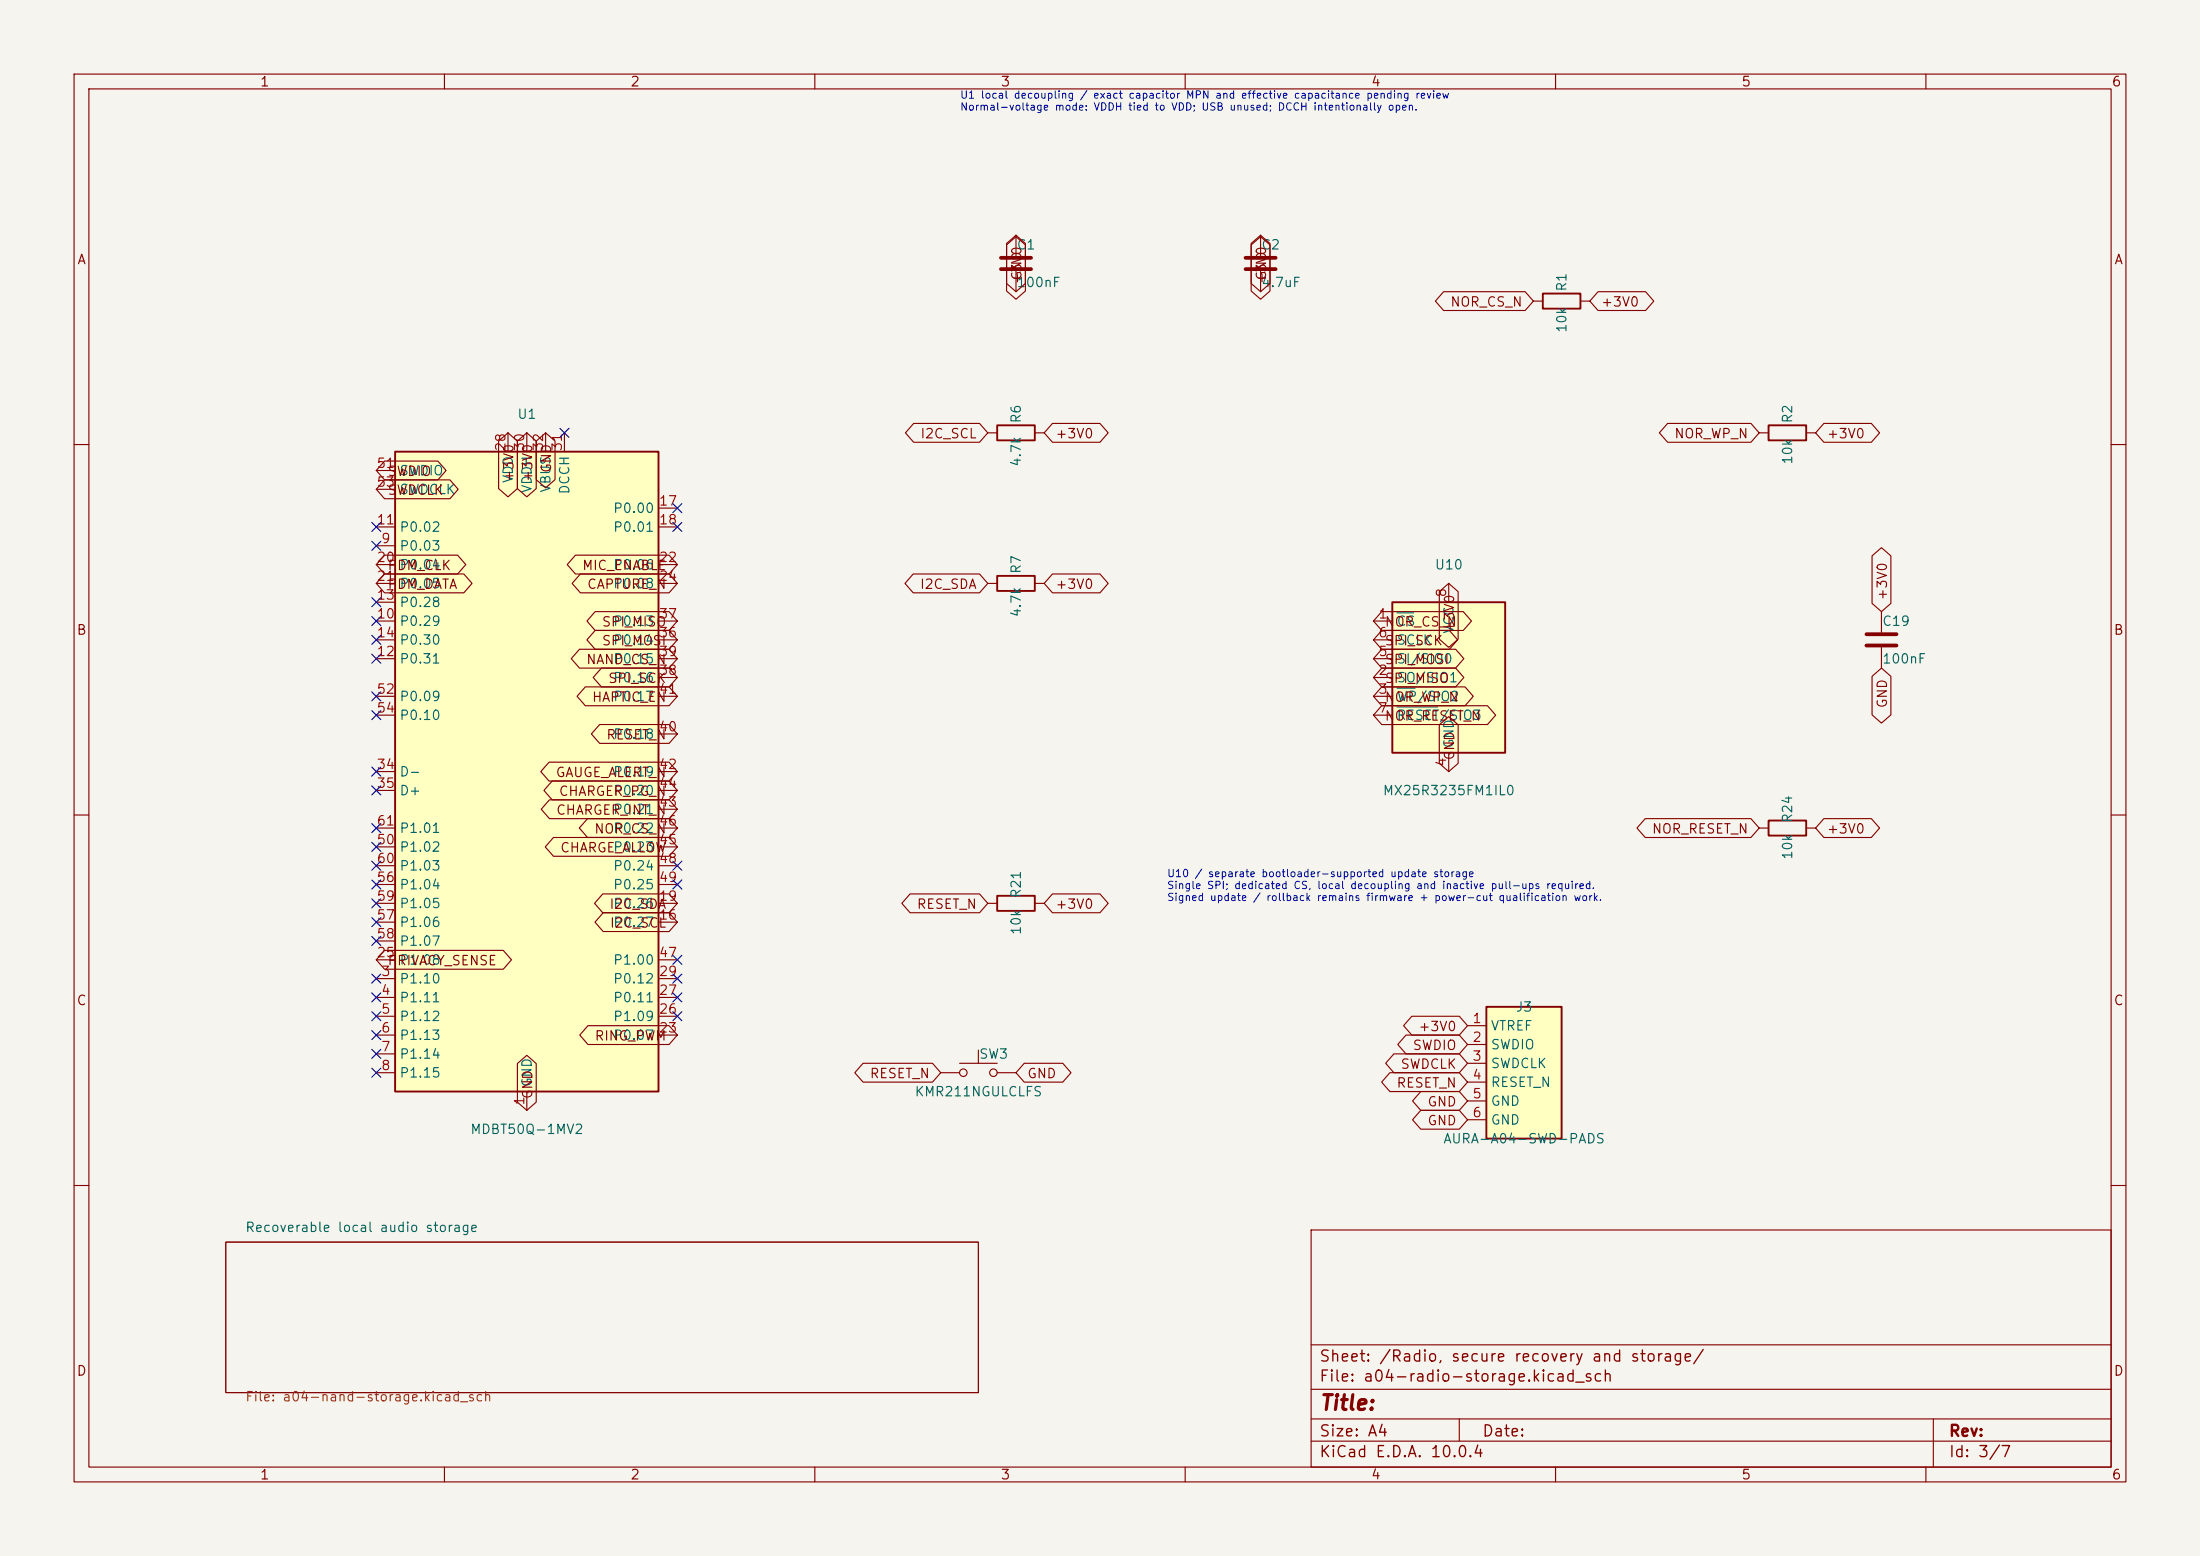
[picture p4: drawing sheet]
<svg xmlns="http://www.w3.org/2000/svg" width="297mm" height="210mm" viewBox="0 0 297 210" stroke-linecap="round" stroke-linejoin="round" font-family="sans-serif">
<path d="M0 0h297v210h-297z" fill="#f5f4ef" stroke="#f5f4ef" stroke-width=".14"/>
<g fill="none" stroke="#840000" stroke-width=".15">
<path d="M10 10h277v190h-277zM12 12h273v186h-273zM60 10v2M110 10v2M160 10v2M210 10v2M260 10v2M10 60h2M285 60h2M10 110h2M285 110h2M10 160h2"/>
<path d="M177 166h108v32h-108zM285 160h2M60 198v2M110 198v2M160 198v2M177 194.5h108M177 191.5h108M177 187.5h108M177 181.5h108M197 191.5v3M210 198v2M260 198v2"/>
<path d="M261 191.5v6.5"/>
</g>
<path d="M30.5 167.6h101.6v20.4h-101.6z" fill="none" stroke="#840000" stroke-width=".14"/>
<path d="M200.7 135.9h10.1v17.8h-10.1z" fill="#ffffc2"/>
<path d="M200.7 135.9h10.1v17.8h-10.1z" fill="none" stroke="#840000" stroke-width=".25"/>
<g fill="none" stroke="#840000" stroke-width=".15">
<path d="M170.2 31.8v2.7M170.2 36.6v2.8M198.1 138.4h2.6M127 144.8h2.5M129.5 143.5h5.1M132.1 141.7v1.8M134.6 144.8h2.6M198.1 141h2.6M198.1 143.5h2.6M198.1 146.1h2.6M198.1 148.6h2.6M198.1 151.1h2.6"/>
<circle cx="130" cy="144.8" r=".51"/>
<circle cx="134.1" cy="144.8" r=".51"/>
</g>
<path d="M168.1 34.8h4.1M168.1 36.3h4.1" fill="none" stroke="#840000" stroke-width=".51"/>
<path d="M188 81.3h15.2v20.3h-15.2z" fill="#ffffc2"/>
<path d="M188 81.3h15.2v20.3h-15.2z" fill="none" stroke="#840000" stroke-width=".25"/>
<path d="M137.2 31.8v2.7M137.2 36.6v2.8M195.6 78.7v2.6M185.4 83.8h2.6M185.4 91.4h2.6M185.4 94h2.6M185.4 88.9h2.6M185.4 86.4h2.6M185.4 96.5h2.6M195.6 101.6v2.5" fill="none" stroke="#840000" stroke-width=".15"/>
<path d="M188.6 82.7h2.2M188.6 92.9h2.5M188.6 95.4h5.5" fill="none" stroke="#006464" stroke-width=".15"/>
<path d="M135.1 34.8h4.1M135.1 36.3h4.1" fill="none" stroke="#840000" stroke-width=".51"/>
<path d="M53.3 61h35.6v86.3h-35.6z" fill="#ffffc2"/>
<path d="M208.3 39.6h5.1v2.1h-5.1zM134.6 57.4h5.1v2h-5.1zM238.8 57.4h5v2h-5zM53.3 61h35.6v86.3h-35.6zM134.6 77.7h5.1v2.1h-5.1zM238.8 110.7h5v2.1h-5zM134.6 120.9h5.1v2h-5.1z" fill="none" stroke="#840000" stroke-width=".25"/>
<g fill="none" stroke="#840000" stroke-width=".15">
<path d="M135.9 32.9l1.3-1.1 1.2 1.1v6.4l-1.2 1.1-1.3-1.1zM135.9 33.1l1.3-1.2 1.2 1.2v5.2l-1.2 1.1-1.3-1.1zM168.9 32.9l1.3-1.1 1.3 1.1v6.4l-1.3 1.1-1.3-1.1zM168.9 33.1l1.3-1.2 1.3 1.2v5.2l-1.3 1.1-1.3-1.1zM194.9 39.4h11l1.1 1.2-1.1 1.3h-11l-1.1-1.3zM215.7 39.4h6.5l1.1 1.2-1.1 1.3h-6.5l-1.1-1.3zM67.3 59.5l1.3-1.1 1.3 1.1v6.4l-1.3 1.2-1.3-1.2zM68.6 58.4v2.6M69.8 59.5l1.3-1.1 1.3 1.1v6.4l-1.3 1.2-1.3-1.2zM71.1 58.4v2.6M72.4 59.5l1.3-1.1 1.2 1.1v5.2l-1.2 1.1-1.3-1.1zM73.7 58.4v2.6"/>
<path d="M76.2 58.4v2.6M123.3 57.1h8.9l1.1 1.3-1.1 1.3h-8.9l-1.1-1.3zM133.3 58.4h1.3M139.7 58.4h1.3M142.1 57.1h6.4l1.1 1.3-1.1 1.3h-6.4l-1.1-1.3zM207 40.6h1.3M213.4 40.6h1.2M225.1 57.1h11.3l1.1 1.3-1.1 1.3h-11.3l-1.1-1.3zM237.5 58.4h1.3M243.8 58.4h1.3M246.2 57.1h6.4l1.1 1.3-1.1 1.3h-6.4l-1.1-1.3zM50.8 73.7h2.5"/>
<path d="M50.8 71.1h2.5M50.8 76.2h2.5M50.8 78.7h2.5M50.8 63.5h2.5M50.8 66h2.5M51.9 62.2h7.2l1.1 1.3-1.1 1.3h-7.2l-1.1-1.3zM51.9 64.8h8.8l1.2 1.2-1.2 1.3h-8.8l-1.1-1.3zM51.9 77.5h10.7l1.1 1.2-1.1 1.3h-10.7l-1.1-1.3zM51.9 74.9h9.9l1.1 1.3-1.1 1.3h-9.9l-1.1-1.3zM77.7 74.9h12.6l1.1 1.3-1.1 1.3h-12.6l-1.1-1.3zM78.4 77.5h11.9l1.1 1.2-1.1 1.3h-11.9l-1.2-1.3zM88.9 71.1h2.5"/>
<path d="M88.9 68.6h2.5M88.9 76.2h2.5M88.9 78.7h2.5M123.3 77.5h8.9l1.1 1.2-1.1 1.3h-8.9l-1.1-1.3zM133.3 78.7h1.3M139.7 78.7h1.3M142.1 77.5h6.4l1.1 1.2-1.1 1.3h-6.4l-1.1-1.3zM194.3 79.9l1.3-1.2 1.3 1.2v6.4l-1.3 1.1-1.3-1.1zM252.7 75l1.3-1.1 1.3 1.1v6.4l-1.3 1.2-1.3-1.2zM50.8 83.8h2.5M50.8 88.9h2.5M50.8 81.3h2.5"/>
<path d="M50.8 86.4h2.5M50.8 94h2.5M50.8 96.5h2.5M78.2 87.6h12.1l1.1 1.3-1.1 1.3h-12.1l-1.1-1.3zM79 92.7h11.3l1.1 1.3-1.1 1.3h-11.3l-1.1-1.3zM80.3 82.5h10l1.1 1.3-1.1 1.3h-10l-1.1-1.3zM80.3 85.1h10l1.1 1.3-1.1 1.2h-10l-1.1-1.2zM81 97.8h9.3l1.1 1.3-1.1 1.2h-9.3l-1.2-1.2zM81.2 90.2h9.1l1.1 1.2-1.1 1.3h-9.1l-1.1-1.3zM88.9 83.8h2.5M88.9 88.9h2.5M88.9 86.4h2.5"/>
<path d="M88.9 91.4h2.5M88.9 99.1h2.5M88.9 94h2.5M186.5 90.2h10l1.1 1.2-1.1 1.3h-10l-1.1-1.3zM186.5 82.5h11l1.2 1.3-1.2 1.3h-11l-1.1-1.3zM186.5 85.1h9.2l1.1 1.3-1.1 1.2h-9.2l-1.1-1.2zM186.5 92.7h11.3l1.1 1.3-1.1 1.3h-11.3l-1.1-1.3zM186.5 87.6h10l1.1 1.3-1.1 1.3h-10l-1.1-1.3zM186.5 95.2h14.3l1.1 1.3-1.1 1.3h-14.3l-1.1-1.3zM194.3 97.8l1.3-1.1 1.3 1.1v5.2l-1.3 1.1-1.3-1.1zM252.7 91.3l1.3-1.1 1.3 1.1v5.2l-1.3 1.1-1.3-1.1zM254 82.6v2.7"/>
<path d="M254 87.4v2.8M50.8 104.1h2.5M50.8 106.7h2.5M50.8 114.3h2.5M50.8 111.8h2.5M50.8 116.8h2.5M50.8 119.4h2.5M74.1 102.9h16.2l1.1 1.2-1.1 1.3h-16.2l-1.1-1.3zM74.2 107.9h16.1l1.1 1.3-1.1 1.3h-16.1l-1.1-1.3zM74.5 105.4h15.8l1.1 1.3-1.1 1.3h-15.8l-1.1-1.3zM74.7 113h15.6l1.1 1.3-1.1 1.3h-15.6l-1.1-1.3zM79.3 110.5h11l1.1 1.3-1.1 1.2h-11l-1.1-1.2z"/>
<path d="M88.9 104.1h2.5M88.9 106.7h2.5M88.9 109.2h2.5M88.9 114.3h2.5M88.9 111.8h2.5M88.9 116.8h2.5M88.9 119.4h2.5M222.1 110.5h14.3l1.1 1.3-1.1 1.2h-14.3l-1.1-1.2zM237.5 111.8h1.3M243.8 111.8h1.3M246.2 110.5h6.4l1.1 1.3-1.1 1.2h-6.4l-1.1-1.2zM50.8 132.1h2.5"/>
<path d="M50.8 134.6h2.5M50.8 137.2h2.5M50.8 139.7h2.5M50.8 124.5h2.5M50.8 121.9h2.5M50.8 129.5h2.5M50.8 127h2.5M51.9 128.3h16l1.2 1.2-1.2 1.3h-16l-1.1-1.3zM79.4 138.4h10.9l1.1 1.3-1.1 1.3h-10.9l-1.1-1.3zM81.4 120.6h8.9l1.1 1.3-1.1 1.3h-8.9l-1.1-1.3zM81.4 123.2h8.9l1.1 1.3-1.1 1.2h-8.9l-1.1-1.2zM88.9 132.1h2.5"/>
<path d="M88.9 134.6h2.5M88.9 137.2h2.5M88.9 139.7h2.5M88.9 124.5h2.5M88.9 121.9h2.5M88.9 129.5h2.5M122.9 120.6h9.3l1.1 1.3-1.1 1.3h-9.3l-1.1-1.3zM133.3 121.9h1.3M139.7 121.9h1.3M142.1 120.6h6.4l1.1 1.3-1.1 1.3h-6.4l-1.1-1.3zM189.8 139.7h7.2l1.1 1.3-1.1 1.2h-7.2l-1.1-1.2zM190.6 137.2h6.4l1.1 1.2-1.1 1.3h-6.4l-1.1-1.3z"/>
<path d="M50.8 142.2h2.5M50.8 144.8h2.5M69.8 143.5l1.3-1.1 1.3 1.1v5.2l-1.3 1.2-1.3-1.2zM71.1 147.3v2.6M116.5 143.5h9.4l1.1 1.3-1.1 1.3h-9.4l-1.1-1.3zM138.3 143.5h5.2l1.1 1.3-1.1 1.3h-5.2l-1.1-1.3zM187.6 144.8h9.4l1.1 1.3-1.1 1.2h-9.4l-1.1-1.2zM188.2 142.2h8.8l1.1 1.3-1.1 1.3h-8.8l-1.1-1.3zM191.8 149.9h5.2l1.1 1.2-1.1 1.3h-5.2l-1.1-1.3zM191.8 147.3h5.2l1.1 1.3-1.1 1.3h-5.2l-1.1-1.3z"/>
</g>
<path d="M252 85.6h4M252 87.1h4" fill="none" stroke="#840000" stroke-width=".51"/>
<g fill="none" stroke="#000084" stroke-width=".15">
<path d="M75.6 57.8l1.2 1.2M76.8 57.8l-1.2 1.2M50.2 73.1l1.2 1.2M50.2 70.5l1.2 1.2M51.4 73.1l-1.2 1.2M51.4 70.5l-1.2 1.2M90.8 70.5l1.2 1.2M90.8 68l1.2 1.2M92 70.5l-1.2 1.2M92 68l-1.2 1.2M50.2 83.2l1.2 1.2M50.2 88.3l1.2 1.2"/>
<path d="M50.2 80.7l1.2 1.2M50.2 85.8l1.2 1.2M50.2 93.4l1.2 1.2M50.2 95.9l1.2 1.2M51.4 83.2l-1.2 1.2M51.4 88.3l-1.2 1.2M51.4 80.7l-1.2 1.2M51.4 85.8l-1.2 1.2M51.4 93.4l-1.2 1.2M51.4 95.9l-1.2 1.2M50.2 103.5l1.2 1.2M50.2 106.1l1.2 1.2"/>
<path d="M50.2 116.2l1.2 1.2M50.2 113.7l1.2 1.2M50.2 111.2l1.2 1.2M50.2 118.8l1.2 1.2M51.4 111.2l-1.2 1.2M51.4 103.5l-1.2 1.2M51.4 106.1l-1.2 1.2M51.4 116.2l-1.2 1.2M51.4 113.7l-1.2 1.2M51.4 118.8l-1.2 1.2M90.8 116.2l1.2 1.2M90.8 118.8l1.2 1.2"/>
<path d="M92 116.2l-1.2 1.2M92 118.8l-1.2 1.2M50.2 121.3l1.2 1.2M50.2 131.5l1.2 1.2M50.2 134l1.2 1.2M50.2 136.6l1.2 1.2M50.2 139.1l1.2 1.2M50.2 123.9l1.2 1.2M50.2 126.4l1.2 1.2M51.4 121.3l-1.2 1.2M51.4 131.5l-1.2 1.2M51.4 134l-1.2 1.2"/>
<path d="M51.4 136.6l-1.2 1.2M51.4 139.1l-1.2 1.2M51.4 123.9l-1.2 1.2M51.4 126.4l-1.2 1.2M90.8 136.6l1.2 1.2M90.8 134l1.2 1.2M90.8 131.5l1.2 1.2M90.8 128.9l1.2 1.2M92 136.6l-1.2 1.2M92 134l-1.2 1.2M92 131.5l-1.2 1.2M92 128.9l-1.2 1.2"/>
<path d="M50.2 141.6l1.2 1.2M50.2 144.2l1.2 1.2M51.4 141.6l-1.2 1.2M51.4 144.2l-1.2 1.2"/>
</g>
<text font-size="2" fill="#840000" x="178" y="190.8">Title:</text>
<g font-size="1.5" fill="#840000">
<text x="178" y="184.2">Sheet: /Radio, secure recovery and storage/</text>
<text x="178" y="186.9">File: a04-radio-storage.kicad_sch</text>
<text x="178" y="197.1">KiCad E.D.A. 10.0.4</text>
<text x="178" y="194.3">Size: A4</text>
<text x="200" y="194.3">Date:</text>
<text x="263" y="194.3">Rev:</text>
<text x="263" y="197.1">Id: 3/7</text>
</g>
<g font-size="1.3" fill="#840000">
<text x="35" y="12">1</text>
<text x="85" y="12">2</text>
<text x="135" y="12">3</text>
<text x="185" y="12">4</text>
<text x="235" y="12">5</text>
<text x="285" y="12">6</text>
<text x="10.3" y="36">A</text>
<text x="285.3" y="36">A</text>
<text x="138.2" y="38.5" transform="rotate(-90 138.2 38.5)">+3V0</text>
<text x="138.2" y="37.9" transform="rotate(-90 138.2 37.9)">GND</text>
<text x="171.2" y="38.5" transform="rotate(-90 171.2 38.5)">+3V0</text>
<text x="171.2" y="37.9" transform="rotate(-90 171.2 37.9)">GND</text>
<text x="195.7" y="41.7">NOR_CS_N</text>
<text x="216.1" y="41.7">+3V0</text>
<text x="124.2" y="59.5">I2C_SCL</text>
<text x="142.4" y="59.5">+3V0</text>
<text x="225.9" y="59.5">NOR_WP_N</text>
<text x="246.5" y="59.5">+3V0</text>
<text x="52.2" y="64.6">SWDIO</text>
<text x="69.6" y="65.1" transform="rotate(-90 69.6 65.1)">+3V0</text>
<text x="72.2" y="65.1" transform="rotate(-90 72.2 65.1)">+3V0</text>
<text x="74.7" y="63.9" transform="rotate(-90 74.7 63.9)">GND</text>
<text x="52.2" y="67.1">SWDCLK</text>
<text x="52.2" y="77.3">PDM_CLK</text>
<text x="78.5" y="77.3">MIC_ENABLE</text>
<text x="52.2" y="79.8">PDM_DATA</text>
<text x="79.2" y="79.8">CAPTURE_N</text>
<text x="124.1" y="79.8">I2C_SDA</text>
<text x="142.4" y="79.8">+3V0</text>
<text x="255.1" y="81.1" transform="rotate(-90 255.1 81.1)">+3V0</text>
<text x="10.3" y="86">B</text>
<text x="79" y="90">NAND_CS_N</text>
<text x="81.2" y="84.9">SPI_MISO</text>
<text x="81.2" y="87.4">SPI_MOSI</text>
<text x="186.8" y="84.9">NOR_CS_N</text>
<text x="186.8" y="87.4">SPI_SCK</text>
<text x="186.8" y="90">SPI_MOSI</text>
<text x="196.6" y="85.5" transform="rotate(-90 196.6 85.5)">+3V0</text>
<text x="285.3" y="86">B</text>
<text x="79.8" y="95">HAPTIC_EN</text>
<text x="82" y="92.5">SPI_SCK</text>
<text x="186.8" y="92.5">SPI_MISO</text>
<text x="186.8" y="95">NOR_WP_N</text>
<text x="255.1" y="95.7" transform="rotate(-90 255.1 95.7)">GND</text>
<text x="81.8" y="100.1">RESET_N</text>
<text x="186.8" y="97.6">NOR_RESET_N</text>
<text x="74.9" y="105.2">GAUGE_ALERT_N</text>
<text x="75.4" y="107.7">CHARGER_PG_N</text>
<text x="196.6" y="102.7" transform="rotate(-90 196.6 102.7)">GND</text>
<text x="75" y="110.3">CHARGER_INT_N</text>
<text x="80.1" y="112.8">NOR_CS_N</text>
<text x="222.9" y="112.8">NOR_RESET_N</text>
<text x="246.5" y="112.8">+3V0</text>
<text x="75.5" y="115.4">CHARGE_ALLOW</text>
<text x="82.2" y="123">I2C_SDA</text>
<text x="82.2" y="125.5">I2C_SCL</text>
<text x="123.7" y="123">RESET_N</text>
<text x="142.4" y="123">+3V0</text>
<text x="52.2" y="130.6">PRIVACY_SENSE</text>
<text x="10.3" y="136">C</text>
<text x="285.3" y="136">C</text>
<text x="80.2" y="140.8">RING_PWM</text>
<text x="190.6" y="142">SWDIO</text>
<text x="191.4" y="139.5">+3V0</text>
<text x="72.2" y="148.4" transform="rotate(-90 72.2 148.4)">GND</text>
<text x="117.3" y="145.8">RESET_N</text>
<text x="138.6" y="145.8">GND</text>
<text x="188.4" y="147.1">RESET_N</text>
<text x="189" y="144.6">SWDCLK</text>
<text x="192.6" y="149.7">GND</text>
<text x="192.6" y="152.2">GND</text>
<text x="10.3" y="186">D</text>
<text x="285.3" y="186">D</text>
<text x="35" y="200">1</text>
<text x="85" y="200">2</text>
<text x="135" y="200">3</text>
<text x="185" y="200">4</text>
<text x="235" y="200">5</text>
<text x="285" y="200">6</text>
</g>
<g font-size="1.3" fill="#006464">
<text x="137.2" y="34">C1</text>
<text x="170.2" y="34">C2</text>
<text x="137.2" y="39.1">100nF</text>
<text x="170.2" y="39.1">4.7uF</text>
<text x="211.8" y="39.4" transform="rotate(-90 211.8 39.4)">R1</text>
<text x="211.8" y="45" transform="rotate(-90 211.8 45)">10k</text>
<text x="69.7" y="56.9">U1</text>
<text x="138.1" y="57.2" transform="rotate(-90 138.1 57.2)">R6</text>
<text x="242.3" y="57.2" transform="rotate(-90 242.3 57.2)">R2</text>
<text x="53.8" y="64.5">SWDIO</text>
<text x="69.6" y="65.3" transform="rotate(-90 69.6 65.3)">VDD</text>
<text x="138.1" y="63.1" transform="rotate(-90 138.1 63.1)">4.7k</text>
<text x="242.3" y="62.8" transform="rotate(-90 242.3 62.8)">10k</text>
<text x="53.8" y="67">SWDCLK</text>
<text x="72.1" y="66.6" transform="rotate(-90 72.1 66.6)">VDDH</text>
<text x="74.6" y="66.6" transform="rotate(-90 74.6 66.6)">VBUS</text>
<text x="77.2" y="66.8" transform="rotate(-90 77.2 66.8)">DCCH</text>
<text x="82.7" y="69.6">P0.00</text>
<text x="53.8" y="74.6">P0.03</text>
<text x="53.8" y="72.1">P0.02</text>
<text x="53.8" y="77.2">P0.04</text>
<text x="82.7" y="72.1">P0.01</text>
<text x="82.7" y="77.2">P0.06</text>
<text x="138.1" y="77.5" transform="rotate(-90 138.1 77.5)">R7</text>
<text x="193.6" y="77.2">U10</text>
<text x="53.8" y="82.3">P0.28</text>
<text x="53.8" y="79.7">P0.05</text>
<text x="82.7" y="79.7">P0.08</text>
<text x="138.1" y="83.4" transform="rotate(-90 138.1 83.4)">4.7k</text>
<text x="53.8" y="84.8">P0.29</text>
<text x="53.8" y="89.9">P0.31</text>
<text x="53.8" y="87.3">P0.30</text>
<text x="82.7" y="87.3">P0.14</text>
<text x="82.7" y="84.8">P0.13</text>
<text x="82.7" y="89.9">P0.15</text>
<text x="188.5" y="84.8">CS</text>
<text x="188.5" y="89.9">SI/SIO0</text>
<text x="188.5" y="87.3">SCLK</text>
<text x="196.6" y="85.6" transform="rotate(-90 196.6 85.6)">VCC</text>
<text x="254" y="89.9">100nF</text>
<text x="254" y="84.8">C19</text>
<text x="53.8" y="95">P0.09</text>
<text x="82.7" y="92.4">P0.16</text>
<text x="82.7" y="95">P0.17</text>
<text x="188.5" y="92.4">SO/SIO1</text>
<text x="188.5" y="95">WP/SIO2</text>
<text x="53.8" y="97.5">P0.10</text>
<text x="82.7" y="100">P0.18</text>
<text x="188.5" y="97.5">RESET/SIO3</text>
<text x="196.6" y="101.1" transform="rotate(-90 196.6 101.1)">GND</text>
<text x="53.8" y="105.1">D-</text>
<text x="53.8" y="107.7">D+</text>
<text x="82.7" y="105.1">P0.19</text>
<text x="82.7" y="107.7">P0.20</text>
<text x="186.6" y="107.7">MX25R3235FM1IL0</text>
<text x="53.8" y="112.7">P1.01</text>
<text x="82.7" y="110.2">P0.21</text>
<text x="82.7" y="112.7">P0.22</text>
<text x="242.3" y="111.2" transform="rotate(-90 242.3 111.2)">R24</text>
<text x="53.8" y="115.3">P1.02</text>
<text x="53.8" y="117.8">P1.03</text>
<text x="82.7" y="115.3">P0.23</text>
<text x="82.7" y="117.8">P0.24</text>
<text x="242.3" y="116.1" transform="rotate(-90 242.3 116.1)">10k</text>
<text x="53.8" y="120.4">P1.04</text>
<text x="53.8" y="125.4">P1.06</text>
<text x="53.8" y="122.9">P1.05</text>
<text x="82.7" y="125.4">P0.27</text>
<text x="82.7" y="122.9">P0.26</text>
<text x="82.7" y="120.4">P0.25</text>
<text x="138.1" y="121.3" transform="rotate(-90 138.1 121.3)">R21</text>
<text x="53.8" y="130.5">P1.08</text>
<text x="53.8" y="128">P1.07</text>
<text x="82.7" y="130.5">P1.00</text>
<text x="138.1" y="126.3" transform="rotate(-90 138.1 126.3)">10k</text>
<text x="53.8" y="133.1">P1.10</text>
<text x="53.8" y="135.6">P1.11</text>
<text x="82.7" y="135.6">P0.11</text>
<text x="82.7" y="133.1">P0.12</text>
<text x="204.5" y="136.9">J3</text>
<text x="53.8" y="138.1">P1.12</text>
<text x="53.8" y="140.7">P1.13</text>
<text x="53.8" y="143.2">P1.14</text>
<text x="82.7" y="140.7">P0.07</text>
<text x="82.7" y="138.1">P1.09</text>
<text x="132.1" y="143.2">SW3</text>
<text x="201.2" y="139.4">VTREF</text>
<text x="201.2" y="141.9">SWDIO</text>
<text x="53.8" y="145.8">P1.15</text>
<text x="72.1" y="146.8" transform="rotate(-90 72.1 146.8)">GND</text>
<text x="123.4" y="148.3">KMR211NGULCLFS</text>
<text x="201.2" y="144.5">SWDCLK</text>
<text x="201.2" y="147">RESET_N</text>
<text x="201.2" y="149.6">GND</text>
<text x="63.4" y="153.4">MDBT50Q-1MV2</text>
<text x="194.8" y="154.6">AURA-A04-SWD-PADS</text>
<text x="201.2" y="152.1">GND</text>
<text x="33" y="166.6">Recoverable local audio storage</text>
</g>
<g font-size="1.3" fill="#a90000">
<text x="50.8" y="63.5">51</text>
<text x="68.6" y="61" transform="rotate(-90 68.6 61)">28</text>
<text x="71.1" y="61" transform="rotate(-90 71.1 61)">30</text>
<text x="73.6" y="61" transform="rotate(-90 73.6 61)">32</text>
<text x="76.2" y="61" transform="rotate(-90 76.2 61)">31</text>
<text x="50.8" y="71.1">11</text>
<text x="50.8" y="66">53</text>
<text x="88.9" y="68.6">17</text>
<text x="88.9" y="71.1">18</text>
<text x="50.8" y="76.2">20</text>
<text x="51.4" y="73.6">9</text>
<text x="88.9" y="76.2">22</text>
<text x="50.8" y="83.8">10</text>
<text x="50.8" y="81.3">13</text>
<text x="50.8" y="78.7">21</text>
<text x="88.9" y="78.7">24</text>
<text x="88.9" y="83.8">37</text>
<text x="186" y="83.8">1</text>
<text x="195.6" y="80.7" transform="rotate(-90 195.6 80.7)">8</text>
<text x="50.8" y="88.9">12</text>
<text x="50.8" y="86.3">14</text>
<text x="88.9" y="86.3">36</text>
<text x="88.9" y="88.9">39</text>
<text x="186" y="88.9">5</text>
<text x="186" y="86.3">6</text>
<text x="50.8" y="94">52</text>
<text x="88.9" y="91.4">38</text>
<text x="88.9" y="94">41</text>
<text x="186" y="91.4">2</text>
<text x="186" y="94">3</text>
<text x="50.8" y="96.5">54</text>
<text x="88.9" y="99">40</text>
<text x="186" y="96.5">7</text>
<text x="50.8" y="104.1">34</text>
<text x="50.8" y="106.7">35</text>
<text x="88.9" y="104.1">42</text>
<text x="88.9" y="106.7">44</text>
<text x="195.6" y="103.6" transform="rotate(-90 195.6 103.6)">4</text>
<text x="50.8" y="111.7">61</text>
<text x="88.9" y="109.2">43</text>
<text x="88.9" y="111.7">46</text>
<text x="50.8" y="114.3">50</text>
<text x="50.8" y="119.4">56</text>
<text x="50.8" y="116.8">60</text>
<text x="88.9" y="114.3">45</text>
<text x="88.9" y="116.8">48</text>
<text x="88.9" y="119.4">49</text>
<text x="50.8" y="124.4">57</text>
<text x="50.8" y="121.9">59</text>
<text x="88.9" y="124.4">16</text>
<text x="88.9" y="121.9">19</text>
<text x="50.8" y="129.5">25</text>
<text x="50.8" y="127">58</text>
<text x="88.9" y="129.5">47</text>
<text x="51.4" y="132.1">3</text>
<text x="51.4" y="134.6">4</text>
<text x="51.4" y="137.1">5</text>
<text x="88.9" y="137.1">26</text>
<text x="88.9" y="134.6">27</text>
<text x="88.9" y="132.1">29</text>
<text x="51.4" y="139.7">6</text>
<text x="51.4" y="142.2">7</text>
<text x="88.9" y="139.7">23</text>
<text x="198.7" y="138.4">1</text>
<text x="198.7" y="140.9">2</text>
<text x="198.7" y="143.5">3</text>
<text x="51.4" y="144.8">8</text>
<text x="71.1" y="149.3" transform="rotate(-90 71.1 149.3)">1</text>
<text x="198.7" y="146">4</text>
<text x="198.7" y="148.6">5</text>
<text x="198.7" y="151.1">6</text>
</g>
<text font-size="1.3" fill="#725600" x="33" y="189.5">File: a04-nand-storage.kicad_sch</text>
<g font-size="1" fill="#0000c2">
<text x="129.5" y="13.6">U1 local decoupling / exact capacitor MPN and effective capacitance pending review</text>
<text x="129.5" y="15.2">Normal-voltage mode: VDDH tied to VDD; USB unused; DCCH intentionally open.</text>
<text x="157.5" y="118.6">U10 / separate bootloader-supported update storage</text>
<text x="157.5" y="120.2">Single SPI; dedicated CS, local decoupling and inactive pull-ups required.</text>
<text x="157.5" y="121.9">Signed update / rollback remains firmware + power-cut qualification work.</text>
</g>
</svg>
